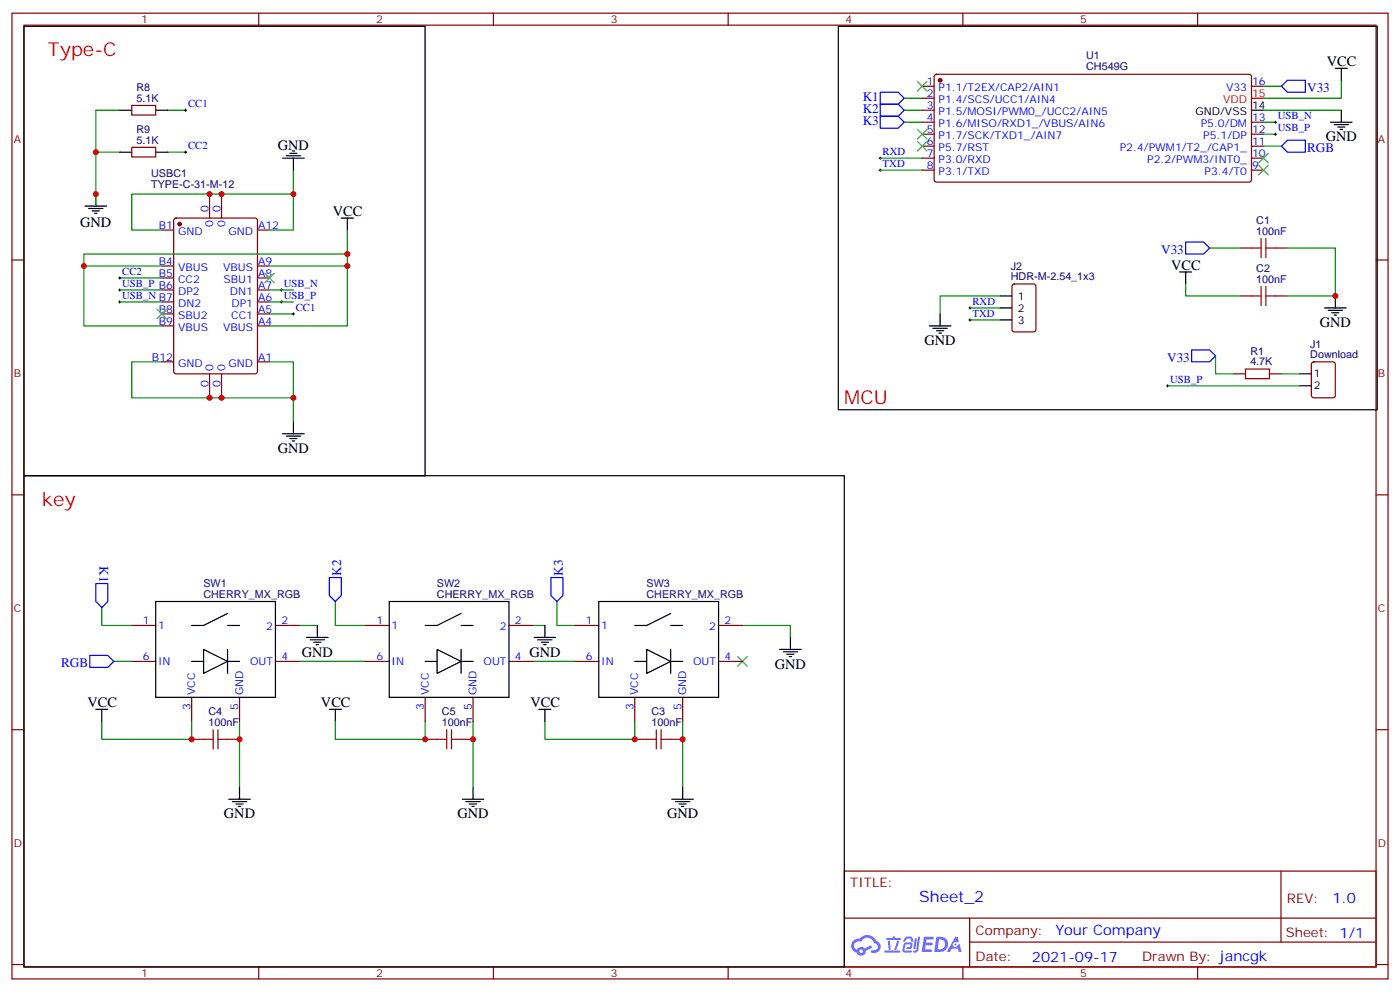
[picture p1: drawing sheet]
<svg xmlns="http://www.w3.org/2000/svg" width="412mm" height="292mm" viewBox="0 0 412 292" stroke-linecap="round" stroke-linejoin="round" font-family="sans-serif">
<g fill="none" stroke="#870000" stroke-width=".35">
<path d="M3.5 3.9h405.4v284.3h-405.4zM7.1 7.4h398.2v277.3h-398.2zM76.2 3.9v3.5M145.3 3.9v3.5M214.5 3.9v3.5M283.6 3.9v3.5M352.8 3.9v3.5M3.5 76.6h3.6M405.3 76.6h3.6M3.5 145.7h3.6M405.3 145.7h3.6M3.5 214.8h3.6"/>
<path d="M405.3 214.8h3.6M248.7 256.5h156.6v28.2h-156.6zM377.3 256.5v20.9M248.7 270.3h156.5M285.6 277.4h119.6M285.6 270.3v14.1M3.5 284h3.6M76.2 284.7v3.5M145.3 284.7v3.5M214.5 284.7v3.5M283.6 284.7v3.5M352.8 284.7v3.5"/>
<path d="M405.3 284h3.6"/>
</g>
<g fill="#5487ff">
<path d="M272.1 275.8h2.6l.3 .2-.1 .6h-2l-.1 .9h1.6l.4 .4-.4 .4h-1.7l-.2 1.2 1.8 .1 .3 .3-.2 .3-2.9 .1z"/>
<path d="M281.4 275.9h.7l.4 1.3-.7 .3a.74 .74 0 0 0-1.1 .3 .74 .74 0 0 0 .5 1 .74 .74 0 0 0 .9-.6l.5-.3 .7 2.3h-.9l-.2-.9h-1.9l-.5 .9h-.9z"/>
<path d="M269.5 276.2h.6l-.4 3a.31 .31 0 0 1-.3 .2 .31 .31 0 0 1-.3-.3z"/>
<path d="M270.4 275.8h.6l-.5 3.9a.89 .89 0 0 1-.7 .7 .89 .89 0 0 1-.9-.3l1-.4z"/>
<path d="M266.8 275.9l.6-.2 1.2 .2 .5 1.2-.6 .2-.4-1-1 .2a.95 .95 0 0 1-1 .8l-.1-.2z"/>
<path d="M266.4 277.6l1.8-.2a1.04 1.04 0 0 1 .6 1.1 1.04 1.04 0 0 1-.8 .9h-.7a.29 .29 0 0 1-.3-.3 .29 .29 0 0 1 .3-.2l.7-.1 .2-.8-1.4 .1-.4 1.7 1.9 .1a.29 .29 0 0 1 .3 .3 .29 .29 0 0 1-.3 .3l-2-.1-.4-.2 .2-2.1z"/>
<path d="M260.5 279.9h4.4a.3 .3 0 0 1 .3 .3 .3 .3 0 0 1-.3 .3h-4.3z"/>
<path d="M264.3 276.9h.6l-.5 1.7a1.02 1.02 0 0 1-.7 1.2l-.2-.3z"/>
<path d="M261.5 277h.6l.3 2.4-.3 .3-.3-.2z"/>
<path d="M261.1 276.2h1.9l.2-.6h.5l-.1 .6h1.5a.29 .29 0 0 1 .3 .3 .29 .29 0 0 1-.3 .2h-3.9z"/>
<path d="M275.8 275.8l-.6 4.5h1.4a2.27 2.27 0 0 0 2.7-2.3 2.27 2.27 0 0 0-2.7-2.2zM276.6 276.6a1.5 1.5 0 0 1 1.8 1.5 1.5 1.5 0 0 1-1.9 1.4h-.3z"/>
<path d="M251.4 277a2.09 2.09 0 0 0 1 3.5 1.37 1.37 0 0 0 1.5 .9 1.37 1.37 0 0 0 1.1-1.4l2-1-.5-.7-1.8 .9a1.4 1.4 0 0 0-2.3 .5 1.32 1.32 0 0 1-.6-1.9 1.32 1.32 0 0 1 1.9-.5 2.02 2.02 0 0 1 2-1.2 2.02 2.02 0 0 1 1.8 1.6 1.09 1.09 0 0 1 1.1 1.4 1.09 1.09 0 0 1-1.6 .7 .41 .41 0 0 0-.5 .3 .41 .41 0 0 0 .4 .5 1.89 1.89 0 0 0 2.4-1.2 1.89 1.89 0 0 0-1.2-2.4 2.98 2.98 0 0 0-5-.7l-1 .2zM253.2 280.1a.52 .52 0 0 1 1 0 .52 .52 0 0 1-1 0z"/>
<circle cx="281.4" cy="278.1" r=".28"/>
</g>
<g fill="none" stroke="#870000" stroke-width=".35">
<path d="M38.8 31h7.1v2.9h-7.1zM271.6 25.4h3.6M271.6 36h3.6M271.6 39.5h3.6M271.6 32.5h3.6M271.6 28.9h3.6M275.4 22.1l.5-.2h92.3l.5 .7-.1 30.6-.7 .4h-92.3l-.4-.7v-30.3zM368.7 25.4h3.5M368.7 36h3.5M368.7 39.5h3.5M38.8 43.4h7.1v2.8h-7.1zM61.7 57.2v7"/>
<path d="M65.3 57.2v7M271.6 43h3.6M271.6 46.6h3.6M271.6 50.1h3.6M368.7 43h3.5M368.7 46.6h3.5M368.7 50.1h3.5M47.6 67.7h3.6M47.6 78.3h3.6M51.4 64.4l.5-.2h23.2l.7 .4v44.8l-.4 .6-23.5 .1-.7-.5v-44.7zM75.8 67.7h3.6M75.8 78.3h3.6"/>
<path d="M365.1 73h3.6M375.7 73h3.5M47.6 81.8h3.6M47.6 85.4h3.6M47.6 88.9h3.6M47.6 92.4h3.6M47.6 96h3.6M75.8 81.8h3.6M75.8 85.4h3.6M75.8 88.9h3.6M75.8 92.4h3.6M75.8 96h3.6"/>
<path d="M298.3 83.8l.5-.2h5.6l.7 .4 .1 13-.5 .7h-5.9l-.6-.4-.1-13zM365.1 87.1h3.6M375.7 87.1h3.5M47.6 106.5h3.6M61.7 110.1v7M65.3 110.1v7M75.8 106.5h3.6M363.4 110.1h3.5M373.9 110.1h3.6M386.5 106.7l.5-.2h5.6l.7 .5v9.4l-.4 .7h-5.9l-.7-.4v-9.5zM38.8 184.2h7.1M38.8 194.7h7.1"/>
<path d="M81.1 184.2h7.1M81.1 194.7h7.1M107.6 184.2h7.1M107.6 194.7h7.1M149.9 184.2h7.1M149.9 194.7h7.1M169.3 184.2h7.1M169.3 194.7h7.1M211.7 184.2h7M211.7 194.7h7M56.4 217.7h3.6M56.4 205.3v7.1"/>
<path d="M67 217.7h3.6M70.6 205.3v7.1M125.2 217.7h3.6M125.2 205.3v7.1M135.8 217.7h3.5M139.3 205.3v7.1M187 217.7h3.5M187 205.3v7.1M197.6 217.7h3.5M201.1 205.3v7.1"/>
</g>
<path d="M368.7 28.9h3.5" fill="none" stroke="#f00" stroke-width=".35"/>
<g fill="none" stroke="#000" stroke-width=".35">
<path d="M7.1 7.8h118.1v132.3h-118.1zM246.9 7.8h158.8v112.9h-158.8zM35.3 32.5h3.5M45.9 32.5h3.5M368.7 32.5h3.5M391.9 36h6.4M393 36.7h4.2M393.3 20.1h3.6M394.1 37.4h2.1M394.8 38.1h.7M395.1 20.1v3.5M395.1 32.5v3.5"/>
<path d="M28.2 57.2v3.5M35.3 44.8h3.5M45.9 44.8h3.5M83.3 46.6h6.3M84.3 45.9h4.2M85.4 45.2h2.1M86.1 44.5h.7M86.4 46.6v3.5M25 60.7h6.4M26.1 61.4h4.2M27.2 62.1h2.1M27.9 62.8h.7"/>
<path d="M100.5 64.2h3.6M102.3 64.2v3.5M273.8 96h6.3M274.8 96.7h4.2M275.9 97.4h2.1M276.6 98.1h.7M276.9 92.4v3.6M294.6 90.7h3.5M294.6 94.2h3.5M294.6 87.1h3.5M347.5 80.1h3.5M349.2 80.1v3.5"/>
<path d="M390.2 90.7h6.3M391.2 91.4h4.3M392.3 92.1h2.1M393 92.8h.7M393.3 87.1v3.6M382.8 110.1h3.5M382.8 113.6h3.5M83.3 127.7h6.3M84.3 128.4h4.2M85.4 129.1h2.1M86.1 129.8h.7M86.4 124.2v3.5"/>
<path d="M7.1 140.1h241.6v144.6h-241.6zM45.9 177.1h35.2v28.2h-35.2zM114.7 177.1h35.2v28.2h-35.2zM176.4 177.1h35.3v28.2h-35.3zM56.4 194.7h3.6M60 191.2l7 3.5-7 3.6zM67 180.6l-7 3.6h-3.6M67 184.2h3.6M67 191.2v7.1M67 194.7h3.6M90.3 187.7h6.4M91.4 188.4h4.2"/>
<path d="M92.4 189.1h2.1M93.1 189.8h.7M93.5 184.2v3.5M125.2 194.7h3.6M128.8 191.2l7 3.5-7 3.6zM135.8 180.6l-7 3.6h-3.6M135.8 184.2h3.5M135.8 194.7h3.5M135.8 191.2v7.1M157.3 187.7h6.4M158.4 188.4h4.2M159.5 189.1h2.1"/>
<path d="M160.2 189.8h.7M160.5 184.2v3.5M187 194.7h3.5M190.5 191.2l7.1 3.5-7.1 3.6zM197.6 180.6l-7.1 3.6h-3.5M197.6 184.2h3.5M197.6 194.7h3.5M197.6 191.2v7.1M229.7 191.2h6.3M230.7 191.9h4.2M231.8 192.6h2.1M232.5 193.3h.7"/>
<path d="M232.8 187.7v3.5M28.2 208.8h3.5M30 208.8v3.6M97 208.8h3.5M98.8 208.8v3.6M158.7 208.8h3.6M160.5 208.8v3.6M67.4 235.3h6.3M68.4 236h4.3M69.5 236.7h2.1M70.2 237.4h.7M70.6 231.8v3.5"/>
<path d="M136.2 235.3h6.3M137.2 236h4.3M138.3 236.7h2.1M139 237.4h.7M139.3 231.8v3.5M197.9 235.3h6.4M199 236h4.2M200 236.7h2.1M200.7 237.4h.7M201.1 231.8v3.5"/>
</g>
<g fill="#870000" stroke="#870000" stroke-width=".35">
<circle cx="276.9" cy="23.6" r=".53"/>
<circle cx="52.9" cy="66" r=".53"/>
</g>
<g fill="none" stroke="#008700" stroke-width=".35">
<path d="M35.3 32.5h-7.1v28.2M49.4 32.5h5.3M266.3 32.5h5.3M266.3 36h5.3M266.3 28.9h5.3M372.2 25.4h5.3M372.2 32.5h22.9M372.2 39.5h3.5M372.2 36h3.5M395.1 23.6v5.3h-22.9M28.2 44.8h7.1M49.4 44.8h5.3"/>
<path d="M86.4 57.2h-47.6v10.5h8.8M86.4 50.1v17.6h-7M259.3 50.1h12.3M259.3 46.6h12.3M372.2 43h5.3M24.7 78.3v17.7h22.9M102.3 74.8h-77.6v3.5h22.9M102.3 67.7v10.6h-22.9M102.3 78.3v17.7h-22.9M356.3 73h8.8M379.2 73h14.1v14.1h-14.1M35.3 88.9h12.3"/>
<path d="M35.3 85.4h12.3M35.3 81.8h12.3M79.4 92.4h7M79.4 88.9h7M79.4 85.4h7M285.8 94.2h8.8M285.8 90.7h8.8M294.6 87.1h-17.7v5.3M349.2 83.6v3.5h15.9M47.6 106.5h-8.8v10.6h47.6M79.4 106.5h7v17.7M344 113.6h38.8"/>
<path d="M358.1 104.8v5.3h5.3M377.5 110.1h5.3M30 178.9v5.3h8.8M98.8 177.1v7.1h8.8M164 177.1v7.1h5.3M33.5 194.7h5.3M88.2 184.2h5.3M88.2 194.7h19.4M157 184.2h3.5M157 194.7h12.3M218.7 184.2h14.1v3.5M30 212.4v5.3h26.4v-5.3"/>
<path d="M70.6 212.4v19.4M98.8 212.4v5.3h26.4v-5.3M139.3 212.4v19.4M160.5 212.4v5.3h26.5v-5.3M201.1 212.4v19.4"/>
</g>
<path d="M259.3 27.2h5.3l1.7 1.7-1.7 1.8h-5.3zM259.3 30.7h5.3l1.7 1.8-1.7 1.7h-5.3zM259.3 34.2h5.3l1.7 1.8-1.7 1.7h-5.3zM379.2 23.6h5.3v3.6h-5.3l-1.7-1.8zM379.2 41.3h5.3v3.5h-5.3l-1.7-1.8zM349.2 71.3h5.3l1.8 1.7-1.8 1.8h-5.3zM351 103h5.3l1.8 1.8-1.8 1.7h-5.3zM28.2 171.8h3.5v5.3l-1.7 1.8-1.8-1.8zM97 170h3.5v5.3l-1.7 1.8-1.8-1.8zM162.3 170h3.5v5.3l-1.8 1.8-1.7-1.8zM26.5 193h5.2l1.8 1.7-1.8 1.8h-5.2z" fill="none" stroke="#00f" stroke-width=".35"/>
<g fill="none" stroke="#a10000" stroke-width=".35">
<path d="M368.7 73h2.8M371.5 70.2v5.6M372.9 70.2v5.6M372.9 73h2.8M368.7 87.1h2.8M371.5 84.3v5.7M372.9 84.3v5.7M372.9 87.1h2.8M366.9 108.7h7v2.8h-7zM60 217.7h2.8M62.8 214.8v5.7M64.2 214.8v5.7"/>
<path d="M64.2 217.7h2.8M128.8 217.7h2.8M131.6 214.8v5.7M133 217.7h2.8M133 214.8v5.7M190.5 217.7h2.8M193.3 214.8v5.7M194.7 217.7h2.9M194.7 214.8v5.7"/>
</g>
<g fill="none" stroke="#000" stroke-width=".29">
<path d="M54.3 32.5h.7M54.7 32.1v.7M375.4 39.5h.7M375.4 36h.7M375.7 35.6v.7M375.7 39.2v.7M54.3 44.8h.7M54.7 44.5v.7M258.9 50.1h.7M258.9 46.6h.7M259.3 46.2v.7M259.3 49.7v.7"/>
<path d="M34.9 88.9h.7M34.9 85.4h.7M34.9 81.8h.7M35.3 81.5v.7M35.3 85v.7M35.3 88.5v.8M82.5 88.9h.8M82.5 85.4h.8M82.9 85v.7M82.9 88.5v.8M86.1 92.4h.7M86.4 92.1v.7"/>
<path d="M285.4 94.2h.7M285.4 90.7h.7M285.8 90.3v.7M285.8 93.8v.7M343.6 113.6h.7M344 113.2v.7"/>
</g>
<g fill="none" stroke="#3c3" stroke-width=".35">
<path d="M270.2 24l2.8 2.8M270.2 38.1l2.8 2.8M273 24l-2.8 2.8M273 38.1l-2.8 2.8M270.2 41.6l2.8 2.9M273 41.6l-2.8 2.9M370.8 45.2l2.8 2.8M370.8 48.7l2.8 2.8M373.6 45.2l-2.8 2.8M373.6 48.7l-2.8 2.8M46.2 91l2.8 2.8M49 91l-2.8 2.8"/>
<path d="M78 80.4l2.8 2.9M80.8 80.4l-2.8 2.9M217.3 193.3l2.8 2.8M220.1 193.3l-2.8 2.8"/>
</g>
<g fill="#c00">
<circle cx="393.3" cy="87.1" r=".88"/>
<circle cx="86.4" cy="117.1" r=".88"/>
<circle cx="86.4" cy="57.1" r=".88"/>
<circle cx="28.2" cy="44.8" r=".88"/>
<circle cx="28.2" cy="57.1" r=".88"/>
<circle cx="65.3" cy="57.1" r=".88"/>
<circle cx="61.7" cy="57.1" r=".88"/>
<circle cx="24.7" cy="78.3" r=".88"/>
<circle cx="102.3" cy="78.3" r=".88"/>
<circle cx="102.3" cy="74.8" r=".88"/>
<circle cx="61.7" cy="117.1" r=".88"/>
<circle cx="65.3" cy="117.1" r=".88"/>
<circle cx="70.6" cy="217.7" r=".88"/>
<circle cx="56.4" cy="217.7" r=".88"/>
<circle cx="139.3" cy="217.7" r=".88"/>
<circle cx="125.2" cy="217.7" r=".88"/>
<circle cx="187" cy="217.7" r=".88"/>
<circle cx="201.1" cy="217.7" r=".88"/>
</g>
<g font-size="5.6" fill="#f00">
<text x="14.1" y="16.6">Type-C</text>
<text x="248.7" y="118.9">MCU</text>
<text x="12.3" y="148.9">key</text>
</g>
<text font-size="4.6" fill="#00f" x="270.8" y="265.5">Sheet_2</text>
<g font-size="4.2">
<text x="390.9" y="19.4">VCC</text>
<text x="390.5" y="41.6">GND</text>
<text x="81.8" y="44.1">GND</text>
<text x="98.1" y="63.5">VCC</text>
<text x="23.6" y="66.8">GND</text>
<text x="345" y="79.4">VCC</text>
<text x="272.3" y="101.6">GND</text>
<text x="388.8" y="96.3">GND</text>
<text x="81.8" y="133.4">GND</text>
<text x="88.9" y="193.3">GND</text>
<text x="155.9" y="193.3">GND</text>
<text x="228.2" y="196.9">GND</text>
<text x="25.8" y="208.1">VCC</text>
<text x="94.5" y="208.1">VCC</text>
<text x="156.3" y="208.1">VCC</text>
<text x="66" y="240.9">GND</text>
<text x="134.8" y="240.9">GND</text>
<text x="196.5" y="240.9">GND</text>
</g>
<g font-size="4.2" fill="#00f">
<text x="392.5" y="265.7">1.0</text>
<text x="310.9" y="275.3">Your Company</text>
<text x="304" y="283.1">2021-09-17</text>
</g>
<g font-size="3.9" fill="#00f">
<text x="254.2" y="29.6">K1</text>
<text x="385.1" y="27.2">V33</text>
<text x="254.2" y="33.2">K2</text>
<text x="254.2" y="36.7">K3</text>
<text x="385.1" y="44.8">RGB</text>
<text x="342" y="74.8">V33</text>
<text x="343.8" y="106.5">V33</text>
<text x="29.3" y="166.7" transform="rotate(90 29.3 166.7)">K1</text>
<text x="100.5" y="169.5" transform="rotate(-90 100.5 169.5)">K2</text>
<text x="165.8" y="169.5" transform="rotate(-90 165.8 169.5)">K3</text>
<text x="18" y="196.5">RGB</text>
</g>
<g font-size="3.9" fill="#800">
<text x="250.5" y="261.1">TITLE:</text>
<text x="379.1" y="265.7">REV:</text>
<text x="287.4" y="275.3">Company:</text>
<text x="378.7" y="275.9">Sheet: 1/1</text>
<text x="287.4" y="282.9">Date:</text>
<text x="336.4" y="283">Drawn By: jancgk</text>
</g>
<g font-size="3.2" fill="#800">
<text x="41.6" y="6.9">1</text>
<text x="110.8" y="6.9">2</text>
<text x="179.9" y="6.9">3</text>
<text x="249.1" y="6.9">4</text>
<text x="318.2" y="6.9">5</text>
<text x="4.1" y="42">A</text>
<text x="405.9" y="42">A</text>
<text x="4.1" y="111.1">B</text>
<text x="405.9" y="111.1">B</text>
<text x="4.1" y="180.3">C</text>
<text x="405.9" y="180.3">C</text>
<text x="4.1" y="249.4">D</text>
<text x="405.9" y="249.4">D</text>
<text x="41.6" y="287.7">1</text>
<text x="110.8" y="287.7">2</text>
<text x="179.9" y="287.7">3</text>
<text x="249.1" y="287.7">4</text>
<text x="318.2" y="287.7">5</text>
</g>
<g font-size="3.2" fill="#000080">
<text x="319.9" y="17.5">U1</text>
<text x="319.9" y="20.6">CH549G</text>
<text x="40.2" y="30">5.1K</text>
<text x="40.2" y="26.9">R8</text>
<text x="40.2" y="39.2">R9</text>
<text x="40.2" y="42.3">5.1K</text>
<text x="44.5" y="52.2">USBC1</text>
<text x="44.5" y="55.4">TYPE-C-31-M-12</text>
<text x="370.1" y="66">C1</text>
<text x="370.1" y="69.1">100nF</text>
<text x="297.8" y="82.6">HDR-M-2.54_1x3</text>
<text x="297.8" y="79.4">J2</text>
<text x="370.1" y="83.3">100nF</text>
<text x="370.1" y="80.1">C2</text>
<text x="368.3" y="107.6">4.7K</text>
<text x="368.3" y="104.5">R1</text>
<text x="386" y="105.5">Download</text>
<text x="386" y="102.3">J1</text>
<text x="59.9" y="172.9">SW1</text>
<text x="128.7" y="172.9">SW2</text>
<text x="190.4" y="172.9">SW3</text>
<text x="59.9" y="176">CHERRY_MX_RGB</text>
<text x="128.7" y="176">CHERRY_MX_RGB</text>
<text x="190.4" y="176">CHERRY_MX_RGB</text>
<text x="61.4" y="213.8">100nF</text>
<text x="61.4" y="210.7">C4</text>
<text x="130.2" y="213.8">100nF</text>
<text x="130.2" y="210.7">C5</text>
<text x="191.9" y="213.8">100nF</text>
<text x="191.9" y="210.7">C3</text>
</g>
<g font-size="3.2" fill="#00f">
<text x="273" y="28.6">2</text>
<text x="273" y="25">1</text>
<text x="276.5" y="26.8">P1.1/T2EX/CAP2/AIN1</text>
<text x="361.1" y="26.8">V33</text>
<text x="368.8" y="25">16</text>
<text x="55.4" y="31.6">CC1</text>
<text x="273" y="35.6">4</text>
<text x="273" y="32.1">3</text>
<text x="276.5" y="33.9">P1.5/MOSI/PWM0_/UCC2/AIN5</text>
<text x="276.5" y="30.3">P1.4/SCS/UCC1/AIN4</text>
<text x="368.8" y="35.6">13</text>
<text x="376.4" y="35.1">USB_N</text>
<text x="273" y="39.2">5</text>
<text x="276.5" y="40.9">P1.7/SCK/TXD1_/AIN7</text>
<text x="276.5" y="37.4">P1.6/MISO/RXD1_/VBUS/AIN6</text>
<text x="353.7" y="37.4">P5.0/DM</text>
<text x="354.4" y="40.9">P5.1/DP</text>
<text x="368.8" y="39.2">12</text>
<text x="376.4" y="38.6">USB_P</text>
<text x="55.4" y="43.9">CC2</text>
<text x="260" y="45.7">RXD</text>
<text x="273" y="46.2">7</text>
<text x="273" y="42.7">6</text>
<text x="276.5" y="48">P3.0/RXD</text>
<text x="276.5" y="44.5">P5.7/RST</text>
<text x="329.9" y="44.5">P2.4/PWM1/T2_/CAP1_</text>
<text x="337.9" y="48">P2.2/PWM3/INT0_</text>
<text x="368.8" y="42.7">11</text>
<text x="368.8" y="46.2">10</text>
<text x="260" y="49.2">TXD</text>
<text x="273" y="49.7">8</text>
<text x="276.5" y="51.5">P3.1/TXD</text>
<text x="354.8" y="51.5">P3.4/T0</text>
<text x="368.8" y="49.7">9</text>
<text x="61.4" y="62.4" transform="rotate(-90 61.4 62.4)">0</text>
<text x="64.9" y="62.4" transform="rotate(-90 64.9 62.4)">0</text>
<text x="46.8" y="67.4">B1</text>
<text x="52.5" y="69.1">GND</text>
<text x="62.8" y="66.9" transform="rotate(-90 62.8 66.9)">0</text>
<text x="66.3" y="66.9" transform="rotate(-90 66.3 66.9)">0</text>
<text x="67.3" y="69.1">GND</text>
<text x="76" y="67.4">A12</text>
<text x="46.8" y="78">B4</text>
<text x="76" y="78">A9</text>
<text x="36" y="81">CC2</text>
<text x="46.8" y="81.5">B5</text>
<text x="52.5" y="79.7">VBUS</text>
<text x="52.5" y="83.3">CC2</text>
<text x="65.7" y="79.7">VBUS</text>
<text x="65.9" y="83.3">SBU1</text>
<text x="76" y="81.5">A8</text>
<text x="36" y="84.5">USB_P B6</text>
<text x="36" y="88">USB_N B7</text>
<text x="52.5" y="86.8">DP2</text>
<text x="67.7" y="86.8">DN1</text>
<text x="76" y="88.5">A6</text>
<text x="76" y="85">A7</text>
<text x="83.6" y="88">USB_P</text>
<text x="83.6" y="84.5">USB_N</text>
<text x="286.5" y="89.8">RXD</text>
<text x="46.8" y="92.1">B8</text>
<text x="46.8" y="95.6">B9</text>
<text x="52.5" y="90.3">DN2</text>
<text x="52.5" y="93.8">SBU2</text>
<text x="68.1" y="93.8">CC1</text>
<text x="68.2" y="90.3">DP1</text>
<text x="76" y="95.6">A4</text>
<text x="76" y="92.1">A5</text>
<text x="87.1" y="91.5">CC1</text>
<text x="286.5" y="93.3">TXD</text>
<text x="52.5" y="97.4">VBUS</text>
<text x="65.7" y="97.4">VBUS</text>
<text x="44.8" y="106.2">B12</text>
<text x="52.5" y="108">GND</text>
<text x="67.3" y="108">GND</text>
<text x="76" y="106.2">A1</text>
<text x="61.4" y="113.8" transform="rotate(-90 61.4 113.8)">0</text>
<text x="62.8" y="109.4" transform="rotate(-90 62.8 109.4)">0</text>
<text x="64.9" y="113.8" transform="rotate(-90 64.9 113.8)">0</text>
<text x="66.3" y="109.4" transform="rotate(-90 66.3 109.4)">0</text>
<text x="344.7" y="112.7">USB_P</text>
<text x="42.1" y="183.8">1</text>
<text x="46.6" y="185.2">1</text>
<text x="78.4" y="185.6">2</text>
<text x="82.9" y="183.8">2</text>
<text x="110.9" y="183.8">1</text>
<text x="115.4" y="185.2">1</text>
<text x="147.2" y="185.6">2</text>
<text x="151.7" y="183.8">2</text>
<text x="172.6" y="183.8">1</text>
<text x="177.1" y="185.2">1</text>
<text x="208.9" y="185.6">2</text>
<text x="213.4" y="183.8">2</text>
<text x="42.1" y="194.4">6</text>
<text x="46.6" y="195.8">IN</text>
<text x="73.7" y="195.8">OUT</text>
<text x="82.9" y="194.4">4</text>
<text x="110.9" y="194.4">6</text>
<text x="115.4" y="195.8">IN</text>
<text x="142.4" y="195.8">OUT</text>
<text x="151.7" y="194.4">4</text>
<text x="172.6" y="194.4">6</text>
<text x="177.1" y="195.8">IN</text>
<text x="204.2" y="195.8">OUT</text>
<text x="213.4" y="194.4">4</text>
<text x="56.1" y="209.1" transform="rotate(-90 56.1 209.1)">3</text>
<text x="57.5" y="204.6" transform="rotate(-90 57.5 204.6)">VCC</text>
<text x="70.2" y="209.1" transform="rotate(-90 70.2 209.1)">5</text>
<text x="71.6" y="204.6" transform="rotate(-90 71.6 204.6)">GND</text>
<text x="124.9" y="209.1" transform="rotate(-90 124.9 209.1)">3</text>
<text x="126.3" y="204.6" transform="rotate(-90 126.3 204.6)">VCC</text>
<text x="139" y="209.1" transform="rotate(-90 139 209.1)">5</text>
<text x="140.4" y="204.6" transform="rotate(-90 140.4 204.6)">GND</text>
<text x="186.6" y="209.1" transform="rotate(-90 186.6 209.1)">3</text>
<text x="188" y="204.6" transform="rotate(-90 188 204.6)">VCC</text>
<text x="200.7" y="209.1" transform="rotate(-90 200.7 209.1)">5</text>
<text x="202.1" y="204.6" transform="rotate(-90 202.1 204.6)">GND</text>
</g>
<g font-size="3.2" fill="#f00">
<text x="368.8" y="28.6">15</text>
<text x="360.3" y="30.3">VDD</text>
</g>
<g font-size="3.2">
<text x="352.1" y="33.9">GND/VSS</text>
<text x="368.8" y="32.1">14</text>
<text x="299.9" y="88.2">1</text>
<text x="299.9" y="95.2">3</text>
<text x="299.9" y="91.7">2</text>
<text x="387" y="111.1">1</text>
<text x="387" y="114.7">2</text>
</g>
</svg>
